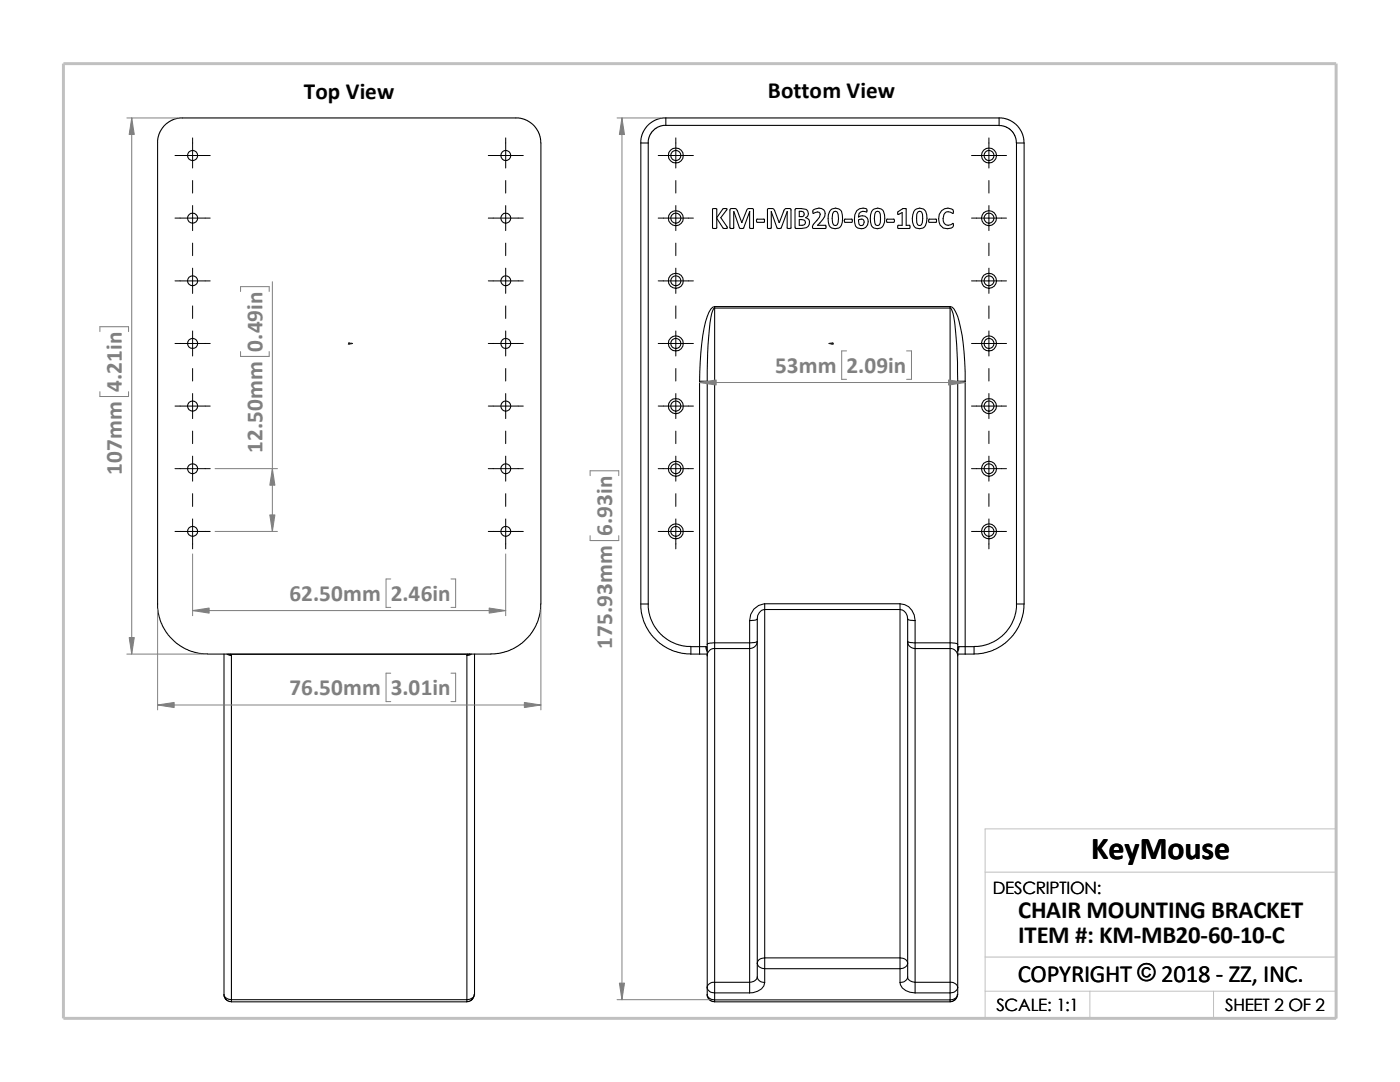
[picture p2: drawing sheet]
<svg xmlns="http://www.w3.org/2000/svg" width="279mm" height="216mm" viewBox="0 0 279 216" stroke-linecap="round" stroke-linejoin="round" font-family="sans-serif">
<path d="M196.6 174h70.1M196.6 191h70.1M196.6 197.8h70.1M217.5 197.8v5.4M242.2 197.8v5.4M26.8 203.2h239.9v-37.8h-70.1v37.8" fill="none" stroke="#c0c0c0" stroke-width=".2"/>
<path d="M12.7 12.7h254v190.5h-254z" fill="none" stroke="#c0c0c0" stroke-width=".59"/>
<g fill="none" stroke="#000" stroke-width=".21">
<path d="M31.5 28.5l.2-1.6 .9-1.7 1.5-1.1 1.7-.6h67.7l1.8 .6 1.4 1.1 1 1.7 .2 1.6v92M31.5 28.5v92.9l.4 2.3 .7 1.5 .9 1.5 1.4 1.4 1.8 1.2 1.6 .7 1.5 .4 1.6 .1M127.9 28.5v92M127.9 28.5h1.5M129.4 28.5v92M132.9 23.5l-.9 .1-1.1 .3-1.1 .7-.7 .6-1 1.7-.2 1.6M132.9 23.5h66.5M132.9 25h-.6l-.9 .3-1.1 .8-.8 1.3-.1 1.1M132.9 23.5v1.5M199.4 23.5v1.5h-66.5M199.4 23.5l.9 .1 1 .3 .8 .4 .9 .8 1 1.5 .3 1v.9M199.4 25.1l1.3 .2 1.1 .7 .7 1 .4 1.5"/>
<path d="M202.9 28.5v92M202.9 28.5h1.5v92M142.2 41.7a.62 .62 0 0 1 .8 0v1.7l1.2-1.7a.57 .57 0 0 1 .9 0l-1.3 1.7 1.4 2.1a.61 .61 0 0 1-.9 0l-1.3-1.9v1.9a.57 .57 0 0 1-.8 0zM148 44.4h.1M149.6 42.2v3.3l.6 .1h.2v-3.8l-.2-.2h-.7a.49 .49 0 0 0-.5 .5l-1 2.3M149.6 42.2l-1.2 3.3-.1 .1-.7-.1-1.2-3.3v3.4h-.6l-.1-.1v-3.6l.1-.2 1-.1 .2 .1 1 2.7M149.6 42.2h.1M151 43.8l1.5-.1 .1 .5-.1 .2h-1.4zM153.9 42.2v3.3a.51 .51 0 0 1-.7 0v-3.8l1-.1 .2 .1 1.1 2.7 1-2.5 .3-.3h.9l.2 .2-.1 3.8-.7-.1v-3.3M153.9 42.2l1.2 3.3 .1 .1 .7-.1 1.2-3.3M153.9 42.2h.1M157.1 42.2h.1"/>
<path d="M158.7 41.7a3 3 0 0 1 2.4 .3 .92 .92 0 0 1-.3 1.4 1.05 1.05 0 0 1 .8 1 1.05 1.05 0 0 1-.6 1l-1 .2-1.3-.1zM159.5 43.8a.89 .89 0 0 1 1.2 .4 .56 .56 0 0 1-.6 .8h-.6zM159.5 42.2h.8l.1 .3a.51 .51 0 0 1 0 .5 .51 .51 0 0 1-.5 .2h-.4zM162.3 41.9a1.57 1.57 0 0 1 2.3 .3l.1 .4a3.8 3.8 0 0 1-1.5 2.4h1.6v.5v.1l-2.6-.1v-.5l1.3-1.7 .2-.5a.49 .49 0 0 0-.5-.5l-.9 .3-.1-.6zM165.8 41.9a1.37 1.37 0 0 1 1.5-.3 1.37 1.37 0 0 1 .8 1.3 2.62 2.62 0 0 1-.7 2.6 1.38 1.38 0 0 1-2.1-1.2 2.85 2.85 0 0 1 .5-2.4zM166.3 42.3a.51 .51 0 0 1 .8 0 2.74 2.74 0 0 1-.2 2.7l-.6-.2a3.2 3.2 0 0 1 0-2.5zM168.6 43.7h1.5v.5l-.1 .2h-1.4l-.1-.4zM171 42a1.63 1.63 0 0 1 2-.3l-.1 .6a1.2 1.2 0 0 0-1.5 .3l-.1 .7a1.28 1.28 0 0 1 2 .8 1.28 1.28 0 0 1-1.4 1.5l-1-.3a3.1 3.1 0 0 1 .1-3.3zM171.3 43.9a.73 .73 0 0 1 1.1 .2l-.1 .6a.49 .49 0 0 1-.5 .3 .49 .49 0 0 1-.4-.4zM174.2 41.9a1.39 1.39 0 0 1 1.5-.3 1.39 1.39 0 0 1 .8 1.3 2.53 2.53 0 0 1-.7 2.6 1.35 1.35 0 0 1-2.1-1.2 3.1 3.1 0 0 1 .5-2.4zM174.8 42.3a.51 .51 0 0 1 .7 0 3.8 3.8 0 0 1 0 2.5 .56 .56 0 0 1-.8 0 3.5 3.5 0 0 1 .1-2.5zM177 43.8l1.4-.1a.38 .38 0 0 1 0 .7h-1.4z"/>
<path d="M179.2 42.2l1-.6 .6 .1v3.3h.8l-.1 .6h-2.3v-.6h.8v-2.6l-.8 .4zM182.6 41.9a1.39 1.39 0 0 1 1.5-.3 1.39 1.39 0 0 1 .9 1.3 2.77 2.77 0 0 1-.8 2.6 1.38 1.38 0 0 1-2.1-1.2 3.3 3.3 0 0 1 .5-2.4zM183.2 42.3a.51 .51 0 0 1 .7 0 2.92 2.92 0 0 1-.2 2.7l-.6-.2a3.5 3.5 0 0 1 .1-2.5zM185.4 43.7h1.5v.5l-.1 .2h-1.4zM187.9 42a1.77 1.77 0 0 1 2.3-.1v.6h-.3a1.01 1.01 0 0 0-1.5 .3 1.56 1.56 0 0 0 .4 2.1 1.5 1.5 0 0 0 1.4-.3l.1 .3-.1 .4a1.75 1.75 0 0 1-2 .2 1.75 1.75 0 0 1-.9-1.9l.2-.8zM139.6 76.1v52.9M139.6 76.1h1.5M141.1 76.1v52.5M142.6 61.2v.3M142.6 61.5v66.8M142.6 61.5h47M142.6 61.2h47"/>
<path d="M142.6 61.2a2.45 2.45 0 0 0-1.5 2 45.9 45.9 0 0 0-1.5 12.9M142.6 61.5a2.79 2.79 0 0 0-.7 1.9 79.6 79.6 0 0 0-.8 12.7M189.6 61.5a2.79 2.79 0 0 1 .8 1.9 85.9 85.9 0 0 1 .7 12.7M189.6 61.2l.4 .1a7.2 7.2 0 0 1 1.7 4.2l.7 4.9 .2 5.7M189.6 61.2v.3M189.6 61.5v66.8M191.1 76.1h1.5M191.1 76.1v52.5M192.6 76.1v52.9M44.7 130.5v67.9M45.3 130.5l.9 .3M45.6 130.5l.4 .1"/>
<path d="M46 130.6h47.3M46 130.6l.2 .2M46.2 130.8v68.7M93.2 130.8v68.7M93.3 130.6l-.1 .2M93.8 130.5l-.5 .1M94.1 130.5l-.9 .3M94.7 130.5v67.9a1.46 1.46 0 0 1-1.5 1.1M107.9 120.5l-.1 1.6-.4 1.6-.6 1.5-1 1.5-1.7 1.7-1.4 .9-1.6 .7-1.6 .4-1.5 .1h-56.6M127.9 120.5l.1 1.8 .6 2 .9 1.8 1.1 1.2 1.7 1.5 1.7 1 2 .5 1.9 .2M127.9 120.5h1.5M129.4 120.5l.1 1.5 .4 1.5 .7 1.5 1.2 1.5 1.6 1.3 1.5 .7 1.5 .4 1.5 .1"/>
<path d="M137.9 130.5h1.7M139.6 129h1.3M139.6 130.5h1.5M139.6 129h-1.7v1.5M139.6 129v1.5M140.9 129l.2 .1v.6M140.9 129l.2 1M141.1 130.9v66.1M141.1 128.6v2.3M142.6 129.4v66.6M142.6 128.3v1.1M142.6 129.4h7"/>
<path d="M142.6 128.3h7M142.6 129.4a1.45 1.45 0 0 0-1.5 1.5M142.6 128.3l-1 .1-.5 .2M149.6 123.8v4.5M149.6 129.4v66.6M149.6 128.3v1.1M149.6 128.3l.9-.1 .6-.2a1.52 1.52 0 0 1-1.5 1.4M151.1 123.5v68.7M151.1 123.5l-.6 .3h-.9M152.6 121.6v69.5M152.6 120.5v1.1M152.6 121.6h-.1a1.64 1.64 0 0 0-1.4 1.9"/>
<path d="M152.6 120.5a3.2 3.2 0 0 0-3 3.3M152.6 121.6h27M152.6 120.5h27M179.6 121.6v69.5M179.6 121.6a1.73 1.73 0 0 1 1.5 1.9M179.6 120.5a3.1 3.1 0 0 1 3 3.3M179.6 120.5v1.1M181.1 123.5v68.7M181.1 123.5l.3 .2 1.2 .1M182.6 129.4h7M182.6 123.8v4.5M182.6 128.3h7"/>
<path d="M182.6 128.3l-.8-.1-.7-.2a1.45 1.45 0 0 0 1.5 1.4M182.6 129.4v66.6M182.6 128.3v1.1M189.6 129.4v66.6M189.6 129.4a1.52 1.52 0 0 1 1.5 1.5M189.6 128.3v1.1M189.6 128.3h.9l.6 .3M191.1 130.5h1.5M191.1 130.9v66.1M191.1 128.6v2.3M191.4 129l-.2 .1-.1 .6M191.4 129l-.3 1"/>
<path d="M191.4 129h1.2M192.6 129h1.8M192.6 129v1.5M194.4 129v1.5h-1.8M202.9 120.5l-.1 1.5-.4 1.5-.8 1.5-1.2 1.5-1.6 1.3-1.4 .7-1.6 .4-1.4 .1M202.9 120.5h1.5M204.4 120.5l-.2 1.8-.6 2-1.3 2.4-1.4 1.4-1.8 1.2-1.6 .7-1.5 .4-1.6 .1M44.7 198.4l.1 .7 .4 .5 1 .3M44.7 198.4a1.37 1.37 0 0 0 1.5 1.1M46.2 199.5v.4M46.2 199.9h47M46.2 199.5h47"/>
<path d="M93.2 199.5v.4M94.7 198.4l-.4 .9-.4 .4-.7 .2M141.1 197a1.35 1.35 0 0 0 1.5 1.1M141.1 198.4a1.35 1.35 0 0 0 1.5 1.1M141.1 197v1.4M141.1 198.4l.2 .7 .3 .5 1 .3M142.6 196v2.1M142.6 199.5v.4M142.6 199.9h47M142.6 198.1h7M142.6 199.5h47M142.6 198.1v1.4"/>
<path d="M142.6 196h7M142.6 196a1.3 1.3 0 0 0-1.5 1M149.6 196v2.1M151.1 192.2a1.35 1.35 0 0 0 1.5 1.1M151.1 194.9a1.35 1.35 0 0 0 1.5 1.1M151.1 194.9a1.38 1.38 0 0 1-1.5 1.1M151.1 192.2v2.7M152.6 191.1v2.2M152.6 196a2.6 2.6 0 0 1-3 2.1M152.6 193.3h27M152.6 191.1h27M152.6 193.3v2.7"/>
<path d="M152.6 191.1a1.28 1.28 0 0 0-1.5 1.1M179.6 191.1v2.2M179.6 191.1a1.36 1.36 0 0 1 1.5 1.1M179.6 196a2.26 2.26 0 0 0 2 2l1 .1M179.6 193.3v2.7M181.1 192.2a1.44 1.44 0 0 1-1.5 1.1M181.1 194.9a1.44 1.44 0 0 1-1.5 1.1M181.1 194.9a1.24 1.24 0 0 0 1.5 1.1M181.1 192.2v2.7M182.6 198.1h7M182.6 196h7M182.6 196v2.1"/>
<path d="M189.6 196v2.1M189.6 196a1.38 1.38 0 0 1 1.5 1M189.6 199.5v.4M189.6 198.1v1.4M191.1 198.4l-.3 .9-.5 .4-.7 .2M191.1 197v1.4a1.44 1.44 0 0 1-1.5 1.1M191.1 197a1.44 1.44 0 0 1-1.5 1.1"/>
<circle cx="38.4" cy="31" r="1.01"/>
<circle cx="100.9" cy="31" r="1"/>
<circle cx="134.9" cy="31" r="1.5"/>
<circle cx="134.9" cy="31" r="1.01"/>
<circle cx="197.4" cy="31" r="1"/>
<circle cx="197.4" cy="31" r="1.49"/>
<circle cx="38.4" cy="56" r="1"/>
<circle cx="38.4" cy="43.5" r="1"/>
<circle cx="100.9" cy="56" r=".99"/>
<circle cx="100.9" cy="43.5" r=".99"/>
<circle cx="134.9" cy="56" r="1"/>
<circle cx="134.9" cy="43.5" r="1.51"/>
<circle cx="134.9" cy="56" r="1.51"/>
<circle cx="134.9" cy="43.5" r="1"/>
<circle cx="197.4" cy="56" r=".99"/>
<circle cx="197.4" cy="43.5" r=".99"/>
<circle cx="197.4" cy="43.5" r="1.5"/>
<circle cx="197.4" cy="56" r="1.5"/>
<circle cx="38.4" cy="68.5" r="1"/>
<circle cx="100.9" cy="68.5" r=".99"/>
<circle cx="134.9" cy="68.5" r="1.5"/>
<circle cx="134.9" cy="68.5" r="1"/>
<circle cx="197.4" cy="68.5" r="1.49"/>
<circle cx="197.4" cy="68.5" r=".99"/>
<circle cx="38.4" cy="81" r="1.01"/>
<circle cx="38.4" cy="93.5" r="1"/>
<circle cx="100.9" cy="81" r="1"/>
<circle cx="100.9" cy="93.5" r=".99"/>
<circle cx="134.9" cy="81" r="1.01"/>
<circle cx="134.9" cy="93.5" r="1.51"/>
<circle cx="134.9" cy="81" r="1.51"/>
<circle cx="134.9" cy="93.5" r="1"/>
<circle cx="197.4" cy="81" r="1"/>
<circle cx="197.4" cy="93.5" r=".99"/>
<circle cx="197.4" cy="93.5" r="1.5"/>
<circle cx="197.4" cy="81.1" r="1.5"/>
<circle cx="38.4" cy="106" r="1"/>
<circle cx="100.9" cy="106" r=".99"/>
<circle cx="134.9" cy="106" r="1.5"/>
<circle cx="134.9" cy="106" r="1"/>
<circle cx="197.4" cy="106" r="1.49"/>
<circle cx="197.4" cy="106" r=".99"/>
</g>
<g fill="#00f" stroke="#00f" stroke-width=".2">
<path d="M70 68.5h.4l-.4 .1z"/>
<path d="M165.4 68.5h.4v.1z"/>
</g>
<path d="M69.6 68.5h.8M69.6 68.4l.2 .3M69.7 68.5h.1M69.7 68.4v.3M69.8 68.4l-.3 .3M165.4 68.5h.9M166 68.4l.3 .3M166.1 68.5h.1M166.1 68.4v.3M166.2 68.4l-.3 .3" fill="none" stroke="#00f" stroke-width=".2"/>
<g fill="none" stroke="#000" stroke-width=".2">
<path d="M34.9 31h7.1M38.4 27.5v6M38.4 36v2.5M97.5 31h6.9M100.9 27.5v6M100.9 36v2.5M131.4 31h7M134.9 27.5v6M134.9 36v2.5M193.9 31h7M197.4 27.5v6M197.4 36v2.5"/>
<path d="M34.9 56h7.1M34.9 43.5h7.1M38.4 41v5M38.4 48.5v2.5M38.4 53.5v5M97.5 56h6.9M97.5 43.5h6.9M100.9 41v5M100.9 48.5v2.5M100.9 53.5v5M131.4 56h7M131.4 43.5h7"/>
<path d="M134.9 41v5M134.9 48.5v2.5M134.9 53.5v5M193.9 56h7M193.9 43.5h7M197.4 41v5M197.4 48.5v2.5M197.4 53.5v5M34.9 68.5h7.1M38.4 61v2.5M38.4 66v5M38.4 73.5v2.5"/>
<path d="M38.4 78.5v5M97.5 68.5h6.9M100.9 61v2.5M100.9 66v5M100.9 73.5v2.5M100.9 78.5v5M131.4 68.5h7M134.9 61v2.5M134.9 66v5M134.9 73.5v2.5M134.9 78.5v5M193.9 68.5h7"/>
<path d="M197.4 61v2.5M197.4 66v5M197.4 73.5v2.5M197.4 78.5v5M34.9 93.5h7.1M34.9 81h7.1M38.4 86v2.5M38.4 91v5M38.4 98.5v2.5M97.5 93.5h6.9M97.5 81h6.9M100.9 86v2.5"/>
<path d="M100.9 91v5M100.9 98.5v2.5M131.4 93.5h7M131.4 81h7M134.9 86v2.5M134.9 91v5M134.9 98.5v2.5M193.9 93.5h7M193.9 81h7M197.4 86v2.5M197.4 91v5M197.4 98.5v2.5"/>
<path d="M34.9 106h7.1M38.4 103.5v6M97.5 106h6.9M100.9 103.5v6M131.4 106h7M134.9 103.5v6M193.9 106h7M197.4 103.5v6"/>
</g>
<g fill="none" stroke="#808080" stroke-width=".2">
<path d="M25.3 23.5h10.1M26.3 23.5v107M123.1 23.5h8.8M124.1 23.5v176M48 58.2v-1h5.7v1M54.4 56.2v49.8M19.9 66.2v-1h5.8v1M19.9 78.1v1h5.8v-1M48 70.1v1h5.7v-1M139.6 76.3h53M169 70h-1v5.7h1M180.9 70h1v5.7h-1"/>
<path d="M42.9 93.5h12.5M117.8 94.9v-1h5.7v1M38.4 110.5v12.4M42.9 106h12.5M78 115.5h-1v5.7h1M90 115.5h.9v5.7h-.9M100.9 110.5v12.4M117.8 106.9v1h5.7v-1M25.3 130.5h15.1M31.5 121.5v20.1M38.4 121.8h62.5M78 134.3h-1v5.7h1"/>
<path d="M90 134.3h.9v5.7h-.9M107.9 121.5v20.1M31.5 140.7h76.4M123.1 199.5h18.5"/>
</g>
<g fill="#808080" stroke="#808080" stroke-width=".2">
<path d="M38.4 121.8l3.3-.5v1z"/>
<path d="M97.6 121.3l3.3 .5-3.3 .5z"/>
<path d="M25.8 127.2h1l-.5 3.3z"/>
<path d="M26.3 23.5l.5 3.3h-1z"/>
<path d="M104.6 140.2l3.3 .5-3.3 .5z"/>
<path d="M31.5 140.7l3.3-.5v1z"/>
<path d="M54.4 93.5l.5 3.3h-1.1z"/>
<path d="M53.8 102.7h1.1l-.5 3.3z"/>
<path d="M139.6 76.3l3.3-.5v1z"/>
<path d="M189.3 75.8l3.3 .5-3.3 .5z"/>
<path d="M123.6 196.2h1l-.5 3.3z"/>
<path d="M124.1 23.5l.5 3.3h-1z"/>
</g>
<text font-size="6.4" x="217.8" y="171.4">KeyMouse</text>
<g font-size="4.9">
<text x="203.2" y="183.2">CHAIR MOUNTING BRACKET</text>
<text x="203.2" y="188.1">ITEM #: KM-MB20-60-10-C</text>
<text x="203.1" y="195.9">COPYRIGHT © 2018 - ZZ, INC.</text>
<text x="203.1" y="195.9">COPYRIGHT ©</text>
</g>
<g font-size="4.6">
<text x="60.6" y="19.7">Top View</text>
<text x="153.2" y="19.6">Bottom View</text>
</g>
<g font-size="4.6" fill="#808080">
<text x="52.4" y="70.1" transform="rotate(-90 52.4 70.1)">0.49in</text>
<text x="154.7" y="74.5">53mm</text>
<text x="169" y="74.5">2.09in</text>
<text x="24.3" y="78.1" transform="rotate(-90 24.3 78.1)">4.21in</text>
<text x="24.3" y="94.8" transform="rotate(-90 24.3 94.8)">107mm</text>
<text x="52.4" y="90.4" transform="rotate(-90 52.4 90.4)">12.50mm</text>
<text x="122.2" y="106.9" transform="rotate(-90 122.2 106.9)">6.93in</text>
<text x="57.7" y="120">62.50mm</text>
<text x="78" y="120">2.46in</text>
<text x="122.2" y="129.5" transform="rotate(-90 122.2 129.5)">175.93mm</text>
<text x="57.7" y="138.8">76.50mm</text>
<text x="78" y="138.8">3.01in</text>
</g>
<g font-size="3.4">
<text x="198.2" y="178.5">DESCRIPTION:</text>
<text x="198.8" y="201.7">SCALE: 1:1</text>
<text x="244.5" y="201.7">SHEET 2 OF 2</text>
</g>
</svg>
